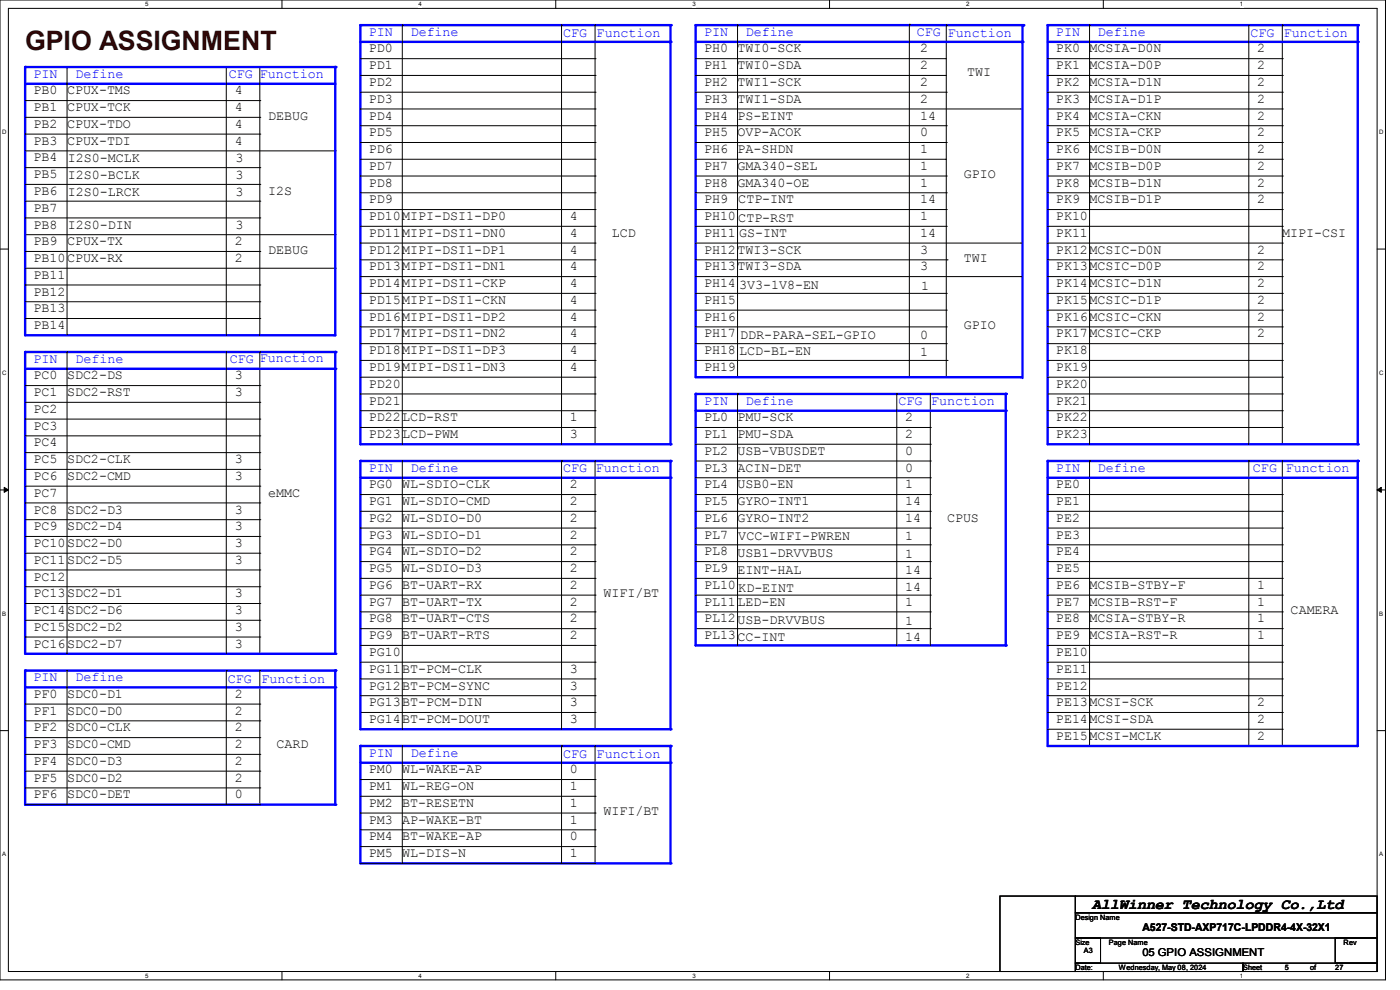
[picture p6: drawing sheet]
<svg xmlns="http://www.w3.org/2000/svg" width="297mm" height="210mm" viewBox="0 0 297 210" stroke-linecap="round" stroke-linejoin="round" font-family="sans-serif">
<path d="M0 0h293.9v207.9h-293.9zM1.8 1.8h290.3v204.3h-290.3z" fill="none" stroke="#000" stroke-width=".21"/>
<g fill="#fff">
<path d="M30.8 .2h.7v1.4h-.7z"/>
<path d="M30.8 206.2h.7v1.4h-.7z"/>
</g>
<path d="M59.8 0v1.8M59.8 206.1v1.8" fill="none" stroke="#000" stroke-width=".21"/>
<g fill="#fff">
<path d="M88.8 .2h.7v1.4h-.7z"/>
<path d="M88.8 206.2h.7v1.4h-.7z"/>
</g>
<path d="M117.9 0v1.8M117.9 206.1v1.8" fill="none" stroke="#000" stroke-width=".21"/>
<g fill="#fff">
<path d="M146.9 .2h.7v1.4h-.7z"/>
<path d="M146.9 206.2h.7v1.4h-.7z"/>
</g>
<path d="M176 0v1.8M176 206.1v1.8" fill="none" stroke="#000" stroke-width=".21"/>
<g fill="#fff">
<path d="M205 .2h.7v1.4h-.7z"/>
<path d="M205 206.2h.7v1.4h-.7z"/>
</g>
<path d="M234.1 0v1.8M234.1 206.1v1.8" fill="none" stroke="#000" stroke-width=".21"/>
<g fill="#fff">
<path d="M263.1 .2h.6v1.4h-.6z"/>
<path d="M263.1 206.2h.6v1.4h-.6z"/>
<path d="M.5 27.3h.9v1.4h-.9z"/>
<path d="M292.6 27.3h.9v1.4h-.9z"/>
<path d="M.5 78.4h.9v1.4h-.9z"/>
<path d="M292.6 78.4h.9v1.4h-.9z"/>
</g>
<path d="M0 52.8h1.8M292.1 52.8h1.8" fill="none" stroke="#000" stroke-width=".21"/>
<g fill="#fff">
<path d="M.5 129.5h.8v1.4h-.8z"/>
<path d="M292.6 129.5h.8v1.4h-.8z"/>
</g>
<path d="M0 103.9h1.8M292.1 103.9h1.8" fill="none" stroke="#000" stroke-width=".21"/>
<path d="M.9 103.4l.9 .5-.9 .5zM292.1 103.9l.9-.5v1z" fill="#000" stroke="#000" stroke-width=".21"/>
<g fill="#fff">
<path d="M.5 180.5h.8v1.4h-.8z"/>
<path d="M292.6 180.5h.8v1.4h-.8z"/>
</g>
<path d="M5.3 49.8h65.8M71.1 49.8h.1M0 155h1.8M292.1 155h1.8" fill="none" stroke="#000" stroke-width=".21"/>
<path d="M5.3 14.2v56.9" fill="none" stroke="#00f" stroke-width=".51"/>
<circle cx="5.3" cy="14.2" r=".25" fill="#00f"/>
<g fill="none" stroke="#000" stroke-width=".21">
<path d="M5.3 21.3h49.8M5.3 24.9h49.8M5.3 28.4h49.8M5.3 35.6h49.8M5.3 39.1h49.8M55.1 21.3h.1M55.1 24.9h.1M55.1 28.4h.1M55.1 35.6h.1M55.1 39.1h.1M5.3 42.7h49.8M5.3 46.2h49.8"/>
<path d="M55.1 42.7h.1M55.1 46.2h.1"/>
</g>
<path d="M5.3 17.8h65.7" fill="none" stroke="#00f" stroke-width=".51"/>
<circle cx="71" cy="17.8" r=".25" fill="#00f"/>
<path d="M5.3 32h65.8M71.1 32h.1M5.3 53.3h49.8M55.1 53.3h.1" fill="none" stroke="#000" stroke-width=".21"/>
<path d="M5.3 71.1h65.7" fill="none" stroke="#00f" stroke-width=".51"/>
<circle cx="71" cy="71.1" r=".25" fill="#00f"/>
<g fill="none" stroke="#000" stroke-width=".21">
<path d="M14.2 14.2h.1M14.2 14.2v56.9M48 14.2h.1M48 14.2v56.9M55.1 14.2h.1M55.1 14.2v56.9M5.3 56.9h65.8M71.1 56.9h.1M5.3 60.5h49.8M5.3 64h49.8M5.3 67.6h49.8M55.1 60.5h.1"/>
<path d="M55.1 64h.1M55.1 67.6h.1"/>
</g>
<path d="M71.1 14.2v56.9" fill="none" stroke="#00f" stroke-width=".51"/>
<circle cx="71.1" cy="14.2" r=".25" fill="#00f"/>
<path d="M5.3 14.2h65.8" fill="none" stroke="#00f" stroke-width=".51"/>
<circle cx="71.1" cy="14.2" r=".25" fill="#00f"/>
<path d="M222.2 5.3v88.9" fill="none" stroke="#00f" stroke-width=".51"/>
<circle cx="222.2" cy="5.3" r=".25" fill="#00f"/>
<path d="M222.2 5.3h65.8" fill="none" stroke="#00f" stroke-width=".51"/>
<circle cx="288" cy="5.3" r=".25" fill="#00f"/>
<path d="M288 5.3v88.9" fill="none" stroke="#00f" stroke-width=".51"/>
<circle cx="288" cy="5.3" r=".25" fill="#00f"/>
<g fill="none" stroke="#000" stroke-width=".21">
<path d="M222.2 19.6h49.8M222.2 16h49.8M222.2 12.4h49.8M272 19.6h.1M272 16h.1M272 12.4h.1M272 5.3h.1M272 5.3v88.9M222.2 37.3h49.8M222.2 33.8h49.8M222.2 30.2h49.8M222.2 26.7h49.8"/>
<path d="M272 37.3h.1M272 33.8h.1M272 30.2h.1M272 26.7h.1M222.2 40.9h49.8M272 40.9h.1"/>
</g>
<path d="M222.2 94.2h65.8" fill="none" stroke="#00f" stroke-width=".51"/>
<circle cx="288" cy="94.2" r=".25" fill="#00f"/>
<path d="M222.2 8.9h65.8" fill="none" stroke="#00f" stroke-width=".51"/>
<circle cx="288" cy="8.9" r=".25" fill="#00f"/>
<g fill="none" stroke="#000" stroke-width=".21">
<path d="M231.1 5.3h.1M231.1 5.3v88.9M264.9 5.3h.1M264.9 5.3v88.9M222.2 23.1h49.8M272 23.1h.1M222.2 44.4h49.8M222.2 58.7h49.8M222.2 55.1h49.8M222.2 51.6h49.8M222.2 48h49.8M272 44.4h.1"/>
<path d="M272 58.7h.1M272 55.1h.1M272 51.6h.1M272 48h.1M222.2 65.8h49.8M222.2 62.2h49.8M222.2 69.3h49.8M222.2 72.9h49.8M222.2 76.5h49.8M272 65.8h.1M272 62.2h.1M272 69.3h.1"/>
<path d="M272 72.9h.1M272 76.5h.1M222.2 80h49.8M222.2 83.6h49.8M222.2 87.1h49.8M222.2 90.7h49.8M272 80h.1M272 83.6h.1M272 87.1h.1M272 90.7h.1"/>
</g>
<path d="M5.3 74.7v64" fill="none" stroke="#00f" stroke-width=".51"/>
<circle cx="5.3" cy="74.7" r=".25" fill="#00f"/>
<path d="M5.3 74.7h65.8" fill="none" stroke="#00f" stroke-width=".51"/>
<circle cx="71.1" cy="74.7" r=".25" fill="#00f"/>
<path d="M71.1 74.7v64" fill="none" stroke="#00f" stroke-width=".51"/>
<circle cx="71.1" cy="74.7" r=".25" fill="#00f"/>
<g fill="none" stroke="#000" stroke-width=".21">
<path d="M55.1 74.7h.1M55.1 74.7v64M5.3 88.9h49.8M5.3 85.3h49.8M5.3 81.8h49.8M5.3 99.6h49.8M5.3 96h49.8M55.1 88.9h.1M55.1 85.3h.1M55.1 81.8h.1M55.1 99.6h.1M55.1 96h.1"/>
<path d="M5.3 110.2h49.8M5.3 106.7h49.8M5.3 103.1h49.8M55.1 110.2h.1M55.1 106.7h.1M55.1 103.1h.1"/>
</g>
<path d="M5.3 138.7h65.8" fill="none" stroke="#00f" stroke-width=".51"/>
<circle cx="71.1" cy="138.7" r=".25" fill="#00f"/>
<path d="M5.3 78.2h65.8" fill="none" stroke="#00f" stroke-width=".51"/>
<circle cx="71.1" cy="78.2" r=".25" fill="#00f"/>
<g fill="none" stroke="#000" stroke-width=".21">
<path d="M14.2 74.7h.1M14.2 74.7v64M48 74.7h.1M48 74.7v64M5.3 92.5h49.8M55.1 92.5h.1M5.3 113.8h49.8M5.3 117.3h49.8M55.1 113.8h.1M55.1 117.3h.1M5.3 128h49.8M5.3 124.5h49.8"/>
<path d="M5.3 120.9h49.8M5.3 135.1h49.8M5.3 131.6h49.8M55.1 128h.1M55.1 124.5h.1M55.1 120.9h.1M55.1 135.1h.1M55.1 131.6h.1"/>
</g>
<path d="M76.5 5.3v88.9" fill="none" stroke="#00f" stroke-width=".51"/>
<circle cx="76.5" cy="5.3" r=".25" fill="#00f"/>
<path d="M76.5 5.3h65.7" fill="none" stroke="#00f" stroke-width=".51"/>
<circle cx="142.2" cy="5.3" r=".25" fill="#00f"/>
<path d="M142.2 5.3v88.9" fill="none" stroke="#00f" stroke-width=".51"/>
<circle cx="142.2" cy="5.3" r=".25" fill="#00f"/>
<g fill="none" stroke="#000" stroke-width=".21">
<path d="M76.5 19.6h49.7M76.5 16h49.7M76.5 12.4h49.7M126.2 19.6h.1M126.2 16h.1M126.2 12.4h.1M126.2 5.3h.1M126.2 5.3v88.9M76.5 37.3h49.7M76.5 33.8h49.7M76.5 30.2h49.7M76.5 26.7h49.7"/>
<path d="M126.2 37.3h.1M126.2 33.8h.1M126.2 30.2h.1M126.2 26.7h.1M76.5 40.9h49.7M126.2 40.9h.1"/>
</g>
<path d="M76.5 94.2h65.7" fill="none" stroke="#00f" stroke-width=".51"/>
<circle cx="142.2" cy="94.2" r=".25" fill="#00f"/>
<path d="M76.5 8.9h65.7" fill="none" stroke="#00f" stroke-width=".51"/>
<circle cx="142.2" cy="8.9" r=".25" fill="#00f"/>
<g fill="none" stroke="#000" stroke-width=".21">
<path d="M85.3 5.3h.1M85.3 5.3v88.9M119.1 5.3h.1M119.1 5.3v88.9M76.5 23.1h49.7M126.2 23.1h.1M147.6 23.1h69M216.6 23.1h.1M76.5 44.4h49.7M76.5 58.7h49.7M76.5 55.1h49.7M76.5 51.6h49.7"/>
<path d="M76.5 48h49.7M126.2 44.4h.1M126.2 58.7h.1M126.2 55.1h.1M126.2 51.6h.1M126.2 48h.1M76.5 65.8h49.7M76.5 62.2h49.7M76.5 69.3h49.7M76.5 72.9h49.7M76.5 76.5h49.7M126.2 65.8h.1"/>
<path d="M126.2 62.2h.1M126.2 69.3h.1M126.2 72.9h.1M126.2 76.5h.1M76.5 80h49.7M76.5 83.6h49.7M76.5 87.1h49.7M76.5 90.7h49.7M126.2 80h.1M126.2 83.6h.1M126.2 87.1h.1M126.2 90.7h.1"/>
</g>
<path d="M147.6 5.3v74.7" fill="none" stroke="#00f" stroke-width=".51"/>
<circle cx="147.6" cy="5.3" r=".25" fill="#00f"/>
<path d="M147.6 5.3h69.5" fill="none" stroke="#00f" stroke-width=".51"/>
<circle cx="217.1" cy="5.3" r=".25" fill="#00f"/>
<path d="M216.9 5.5v74.7" fill="none" stroke="#00f" stroke-width=".51"/>
<circle cx="216.9" cy="5.5" r=".25" fill="#00f"/>
<g fill="none" stroke="#000" stroke-width=".21">
<path d="M147.6 19.6h53.1M147.6 16h53M147.6 12.4h53M200.6 16h.1M200.6 12.4h.1M200.7 19.6h.1M200.7 5.3h.1M200.7 5.3v74.7M147.6 37.3h53.1M147.6 33.8h53M147.6 30.2h53.1M147.6 26.7h53.1"/>
<path d="M200.6 33.8h.1M200.7 37.3h.1M200.7 30.2h.1M200.7 26.7h.1M147.6 40.9h53.1M200.7 40.9h.1"/>
</g>
<path d="M147.6 8.9h69.3" fill="none" stroke="#00f" stroke-width=".51"/>
<circle cx="216.9" cy="8.9" r=".25" fill="#00f"/>
<g fill="none" stroke="#000" stroke-width=".21">
<path d="M156.5 5.3h.1M156.5 5.3v74.7M192.9 5.2h.1M192.9 5.2v74.6M147.6 44.4h53.1M147.6 55.1h53.3M147.6 48h53.1M200.7 44.4h.1M200.7 48h.1M200.9 55.1h.1M147.6 65.8h53.1M147.6 62.2h53.1"/>
<path d="M147.6 69.3h53.1M147.6 72.9h53.1M147.6 76.5h53.3M200.7 65.8h.1M200.7 62.2h.1M200.7 69.3h.1M200.7 72.9h.1M200.9 76.5h.1"/>
</g>
<path d="M147.6 80h69" fill="none" stroke="#00f" stroke-width=".51"/>
<circle cx="216.6" cy="80" r=".25" fill="#00f"/>
<path d="M222.2 97.8h65.8" fill="none" stroke="#00f" stroke-width=".51"/>
<circle cx="288" cy="97.8" r=".25" fill="#00f"/>
<path d="M231.1 97.8h.1M231.1 97.8v60.4M264.9 97.8h.1M264.9 97.8v60.4M272 97.8h.1M272 97.8v60.4" fill="none" stroke="#000" stroke-width=".21"/>
<path d="M288 97.8v60.4" fill="none" stroke="#00f" stroke-width=".51"/>
<circle cx="288" cy="97.8" r=".25" fill="#00f"/>
<path d="M222.2 97.8v60.4" fill="none" stroke="#00f" stroke-width=".51"/>
<circle cx="222.2" cy="97.8" r=".25" fill="#00f"/>
<g fill="none" stroke="#000" stroke-width=".21">
<path d="M222.2 112h49.8M222.2 108.5h49.8M222.2 104.9h49.8M222.2 119.1h49.8M272 112h.1M272 108.5h.1M272 104.9h.1M272 119.1h.1M222.2 133.3h49.8M222.2 129.8h49.8M222.2 126.2h49.8M222.2 122.7h49.8"/>
<path d="M272 133.3h.1M272 129.8h.1M272 126.2h.1M272 122.7h.1"/>
</g>
<path d="M222.2 158.2h65.7" fill="none" stroke="#00f" stroke-width=".51"/>
<circle cx="287.9" cy="158.2" r=".25" fill="#00f"/>
<path d="M222.2 101.3h65.7" fill="none" stroke="#00f" stroke-width=".51"/>
<circle cx="287.9" cy="101.3" r=".25" fill="#00f"/>
<path d="M222.2 115.6h49.8M272 115.6h.1" fill="none" stroke="#000" stroke-width=".21"/>
<path d="M5.3 142.2v28.5" fill="none" stroke="#00f" stroke-width=".51"/>
<circle cx="5.3" cy="142.2" r=".25" fill="#00f"/>
<path d="M5.3 142.2h65.8" fill="none" stroke="#00f" stroke-width=".51"/>
<circle cx="71.1" cy="142.2" r=".25" fill="#00f"/>
<path d="M71.1 142.2v28.5" fill="none" stroke="#00f" stroke-width=".51"/>
<circle cx="71.1" cy="142.2" r=".25" fill="#00f"/>
<path d="M5.3 156.5h49.8M5.3 152.9h49.8M5.3 149.4h49.8M55.1 156.5h.1M55.1 152.9h.1M55.1 149.4h.1M55.1 142.2h.1M55.1 142.2v28.5M5.3 167.1h49.8M5.3 163.6h49.8M55.1 167.1h.1M55.1 163.6h.1" fill="none" stroke="#000" stroke-width=".21"/>
<path d="M5.3 170.7h65.8" fill="none" stroke="#00f" stroke-width=".51"/>
<circle cx="71.1" cy="170.7" r=".25" fill="#00f"/>
<path d="M5.3 145.8h65.8" fill="none" stroke="#00f" stroke-width=".51"/>
<circle cx="71.1" cy="145.8" r=".25" fill="#00f"/>
<path d="M14.2 142.2h.1M14.2 142.2v28.5M48 142.2h.1M48 142.2v28.5M76.5 151.1h49.7M126.2 151.1h.1M5.3 170.7h49.8M5.3 160h49.8M55.1 170.7h.1M55.1 160h.1" fill="none" stroke="#000" stroke-width=".21"/>
<path d="M76.5 97.8v56.9" fill="none" stroke="#00f" stroke-width=".51"/>
<circle cx="76.5" cy="97.8" r=".25" fill="#00f"/>
<path d="M76.5 97.8h65.7" fill="none" stroke="#00f" stroke-width=".51"/>
<circle cx="142.2" cy="97.8" r=".25" fill="#00f"/>
<g fill="none" stroke="#000" stroke-width=".21">
<path d="M126.2 97.8h.1M126.2 97.8v56.9M76.5 112h49.7M76.5 108.5h49.7M76.5 104.9h49.7M76.5 119.1h49.7M126.2 112h.1M126.2 108.5h.1M126.2 104.9h.1M126.2 119.1h.1M76.5 133.3h49.7M76.5 129.8h49.7"/>
<path d="M76.5 126.2h49.7M76.5 122.7h49.7M126.2 133.3h.1M126.2 129.8h.1M126.2 126.2h.1M126.2 122.7h.1"/>
</g>
<path d="M76.5 154.7h65.7" fill="none" stroke="#00f" stroke-width=".51"/>
<circle cx="142.2" cy="154.7" r=".25" fill="#00f"/>
<path d="M76.5 101.3h65.7" fill="none" stroke="#00f" stroke-width=".51"/>
<circle cx="142.2" cy="101.3" r=".25" fill="#00f"/>
<g fill="none" stroke="#000" stroke-width=".21">
<path d="M85.3 97.8h.1M85.3 97.8v56.9M119.1 97.8h.1M119.1 97.8v56.9M76.5 115.6h49.7M126.2 115.6h.1M76.5 136.9h49.7M126.2 136.9h.1M76.5 147.6h49.7M76.5 144h49.7M76.5 140.5h49.7M126.2 147.6h.1"/>
<path d="M126.2 144h.1M126.2 140.5h.1"/>
</g>
<path d="M142.2 97.8v56.9" fill="none" stroke="#00f" stroke-width=".51"/>
<circle cx="142.2" cy="97.8" r=".25" fill="#00f"/>
<path d="M76.5 158.2v24.9" fill="none" stroke="#00f" stroke-width=".51"/>
<circle cx="76.5" cy="158.2" r=".25" fill="#00f"/>
<path d="M76.5 158.2h65.7" fill="none" stroke="#00f" stroke-width=".51"/>
<circle cx="142.2" cy="158.2" r=".25" fill="#00f"/>
<path d="M142.2 158.2v24.9" fill="none" stroke="#00f" stroke-width=".51"/>
<circle cx="142.2" cy="158.2" r=".25" fill="#00f"/>
<path d="M126.2 158.2h.1M126.2 158.2v24.9M76.5 172.5h49.7M76.5 168.9h49.7M76.5 165.4h49.7M76.5 179.6h49.7M126.2 172.5h.1M126.2 168.9h.1M126.2 165.4h.1M126.2 179.6h.1" fill="none" stroke="#000" stroke-width=".21"/>
<path d="M76.5 183.1h65.7" fill="none" stroke="#00f" stroke-width=".51"/>
<circle cx="142.2" cy="183.1" r=".25" fill="#00f"/>
<path d="M76.5 161.8h65.7" fill="none" stroke="#00f" stroke-width=".51"/>
<circle cx="142.2" cy="161.8" r=".25" fill="#00f"/>
<path d="M147.6 129.8h49.8M197.4 129.8h.1M85.3 158.2h.1M85.3 158.2v24.9M119.1 158.2h.1M119.1 158.2v24.9M76.5 176h49.7M126.2 176h.1M76.5 183.1h49.7M126.2 183.1h.1" fill="none" stroke="#000" stroke-width=".21"/>
<path d="M147.6 136.9h65.8" fill="none" stroke="#00f" stroke-width=".51"/>
<circle cx="213.4" cy="136.9" r=".25" fill="#00f"/>
<path d="M147.6 133.3h49.8M197.4 133.3h.1" fill="none" stroke="#000" stroke-width=".21"/>
<path d="M147.6 83.6v53.3" fill="none" stroke="#00f" stroke-width=".51"/>
<circle cx="147.6" cy="83.6" r=".25" fill="#00f"/>
<path d="M147.6 97.8h49.8M197.4 97.8h.1" fill="none" stroke="#000" stroke-width=".21"/>
<path d="M147.6 83.6h65.8" fill="none" stroke="#00f" stroke-width=".51"/>
<circle cx="213.4" cy="83.6" r=".25" fill="#00f"/>
<g fill="none" stroke="#000" stroke-width=".21">
<path d="M147.6 94.2h49.8M147.6 90.7h49.8M197.4 94.2h.1M197.4 90.7h.1M197.4 83.6h.1M197.4 83.6v53.3M147.6 119.1h49.8M147.6 115.6h49.8M147.6 112h49.8M147.6 108.5h49.8M147.6 104.9h49.8M197.4 119.1h.1"/>
<path d="M197.4 115.6h.1M197.4 112h.1M197.4 108.5h.1M197.4 104.9h.1"/>
</g>
<path d="M147.6 87.1h65.8" fill="none" stroke="#00f" stroke-width=".51"/>
<circle cx="213.4" cy="87.1" r=".25" fill="#00f"/>
<path d="M156.5 83.6h.1M156.5 83.6v53.3M190.2 83.6h.1M190.2 83.6v53.3M147.6 101.3h49.8M197.4 101.3h.1M147.6 122.7h49.8M147.6 126.2h49.8M197.4 122.7h.1M197.4 126.2h.1" fill="none" stroke="#000" stroke-width=".21"/>
<path d="M213.4 83.6v53.3" fill="none" stroke="#00f" stroke-width=".51"/>
<circle cx="213.4" cy="83.6" r=".25" fill="#00f"/>
<g fill="none" stroke="#000" stroke-width=".21">
<path d="M147.6 51.6h69M147.6 58.7h69M216.6 51.6h.1M216.6 58.7h.1M222.2 136.9h49.8M272 136.9h.1M222.2 140.5h49.8M222.2 144h49.8M222.2 147.6h49.8M222.2 151.1h49.8M222.2 154.7h49.8M272 140.5h.1"/>
<path d="M272 144h.1M272 147.6h.1M272 151.1h.1M272 154.7h.1M212.1 190.1h16v16h-16zM228.1 190.1h64v3.5h-64zM228.1 193.6h64v5.4h-64zM228.1 199h5.4v5.3h-5.4zM283.3 199h8.8v5.3h-8.8zM228.1 204.3h35.6v1.8h-35.6zM263.7 204.3h28.4v1.8h-28.4z"/>
</g>
<text font-size="5.7" fill="#400000" x="5.3" y="10.6">GPIO ASSIGNMENT</text>
<text font-size="3.2" x="231.7" y="192.7">AllWinner Technology Co.,Ltd</text>
<g font-size="2.8" fill="#00f">
<text x="78.2" y="7.6">PIN</text>
<text x="87.1" y="7.6">Define</text>
<text x="119.5" y="7.7">CFG</text>
<text x="126.6" y="7.7">Function</text>
<text x="149.3" y="7.6">PIN</text>
<text x="158.2" y="7.6">Define</text>
<text x="194.5" y="7.6">CFG</text>
<text x="201.1" y="7.7">Function</text>
<text x="224" y="7.6">PIN</text>
<text x="232.9" y="7.6">Define</text>
<text x="265.3" y="7.7">CFG</text>
<text x="272.4" y="7.7">Function</text>
<text x="7.1" y="16.5">PIN</text>
<text x="16" y="16.5">Define</text>
<text x="48.6" y="16.5">CFG Function</text>
<text x="7.1" y="76.9">PIN</text>
<text x="16" y="76.9">Define</text>
<text x="48.7" y="76.9">CFG Function</text>
<text x="149.3" y="85.8">PIN</text>
<text x="158.2" y="85.8">Define</text>
<text x="190.6" y="85.8">CFG</text>
<text x="197.5" y="85.8">Function</text>
<text x="78.2" y="100">PIN</text>
<text x="87.1" y="100">Define</text>
<text x="119.5" y="100.2">CFG</text>
<text x="126.4" y="100.2">Function</text>
<text x="224" y="100">PIN</text>
<text x="232.9" y="100">Define</text>
<text x="265.8" y="100">CFG</text>
<text x="272.7" y="100">Function</text>
<text x="7.1" y="144.5">PIN</text>
<text x="16" y="144.5">Define</text>
<text x="48.3" y="144.8">CFG</text>
<text x="55.5" y="144.8">Function</text>
<text x="78.2" y="160.5">PIN</text>
<text x="87.1" y="160.5">Define</text>
<text x="119.5" y="160.8">CFG</text>
<text x="126.6" y="160.8">Function</text>
</g>
<g font-size="2.8">
<text x="78.2" y="11.1">PD0</text>
<text x="149.3" y="11.1">PH0</text>
<text x="156.5" y="11.1">TWI0-SCK</text>
<text x="195.2" y="11.1">2</text>
<text x="224" y="11.1">PK0</text>
<text x="231.1" y="11.1">MCSIA-D0N</text>
<text x="266.7" y="11.1">2</text>
<text x="78.2" y="14.7">PD1</text>
<text x="149.3" y="14.7">PH1</text>
<text x="156.5" y="14.7">TWI0-SDA</text>
<text x="195.2" y="14.7">2</text>
<text x="205.2" y="16.1">TWI</text>
<text x="224" y="14.7">PK1</text>
<text x="231.1" y="14.7">MCSIA-D0P</text>
<text x="266.7" y="14.7">2</text>
<text x="7.1" y="23.6">PB1</text>
<text x="7.1" y="20">PB0</text>
<text x="14.2" y="20">CPUX-TMS</text>
<text x="14.2" y="23.6">CPUX-TCK</text>
<text x="49.8" y="23.6">4</text>
<text x="49.8" y="20">4</text>
<text x="78.2" y="21.8">PD3</text>
<text x="78.2" y="18.2">PD2</text>
<text x="149.3" y="21.8">PH3</text>
<text x="149.3" y="18.2">PH2</text>
<text x="156.5" y="18.2">TWI1-SCK</text>
<text x="156.5" y="21.8">TWI1-SDA</text>
<text x="195.2" y="21.8">2</text>
<text x="195.2" y="18.2">2</text>
<text x="224" y="18.2">PK2</text>
<text x="224" y="21.8">PK3</text>
<text x="231.1" y="21.8">MCSIA-D1P</text>
<text x="231.1" y="18.2">MCSIA-D1N</text>
<text x="266.7" y="18.2">2</text>
<text x="266.7" y="21.8">2</text>
<text x="7.1" y="27.1">PB2</text>
<text x="14.2" y="27.1">CPUX-TDO</text>
<text x="49.8" y="27.1">4</text>
<text x="56.9" y="25.4">DEBUG</text>
<text x="78.2" y="28.9">PD5</text>
<text x="78.2" y="25.4">PD4</text>
<text x="149.3" y="28.9">PH5</text>
<text x="149.3" y="25.4">PH4</text>
<text x="156.5" y="25.4">PS-EINT</text>
<text x="156.5" y="28.9">OVP-ACOK</text>
<text x="195.2" y="25.4">14</text>
<text x="195.2" y="28.9">0</text>
<text x="224" y="28.9">PK5</text>
<text x="224" y="25.4">PK4</text>
<text x="231.1" y="28.9">MCSIA-CKP</text>
<text x="231.1" y="25.4">MCSIA-CKN</text>
<text x="266.7" y="25.4">2</text>
<text x="266.7" y="28.9">2</text>
<text x="7.1" y="30.7">PB3</text>
<text x="7.1" y="34.2">PB4</text>
<text x="14.2" y="30.7">CPUX-TDI</text>
<text x="14.4" y="34.4">I2S0-MCLK</text>
<text x="49.8" y="30.7">4</text>
<text x="50" y="34.4">3</text>
<text x="78.2" y="32.5">PD6</text>
<text x="149.3" y="32.5">PH6</text>
<text x="156.5" y="32.5">PA-SHDN</text>
<text x="195.2" y="32.5">1</text>
<text x="224" y="32.5">PK6</text>
<text x="231.1" y="32.5">MCSIB-D0N</text>
<text x="266.7" y="32.5">2</text>
<text x="7.1" y="37.8">PB5</text>
<text x="7.1" y="41.4">PB6</text>
<text x="14.4" y="41.5">I2S0-LRCK</text>
<text x="14.4" y="38">I2S0-BCLK</text>
<text x="50" y="41.5">3</text>
<text x="50" y="38">3</text>
<text x="56.9" y="41.4">I2S</text>
<text x="78.2" y="39.6">PD8</text>
<text x="78.2" y="36">PD7</text>
<text x="149.3" y="39.6">PH8</text>
<text x="149.3" y="36">PH7</text>
<text x="156.5" y="36">GMA340-SEL</text>
<text x="156.5" y="39.6">GMA340-OE</text>
<text x="195.2" y="36">1</text>
<text x="195.2" y="39.6">1</text>
<text x="204.5" y="37.8">GPIO</text>
<text x="224" y="36">PK7</text>
<text x="224" y="39.6">PK8</text>
<text x="231.1" y="36">MCSIB-D0P</text>
<text x="231.1" y="39.6">MCSIB-D1N</text>
<text x="266.7" y="36">2</text>
<text x="266.7" y="39.6">2</text>
<text x="7.1" y="44.9">PB7</text>
<text x="78.2" y="46.7">PD10MIPI-DSI1-DP0</text>
<text x="78.2" y="43.1">PD9</text>
<text x="120.9" y="46.7">4</text>
<text x="149.3" y="46.7">PH10</text>
<text x="149.3" y="43.1">PH9</text>
<text x="156.6" y="47">CTP-RST</text>
<text x="156.6" y="43">CTP-INT</text>
<text x="195.2" y="46.7">1</text>
<text x="195.2" y="43.1">14</text>
<text x="224" y="43.1">PK9</text>
<text x="224" y="46.7">PK10</text>
<text x="231.1" y="43.1">MCSIB-D1P</text>
<text x="266.7" y="43.1">2</text>
<text x="7.1" y="48.5">PB8</text>
<text x="7.1" y="52">PB9</text>
<text x="14.2" y="52">CPUX-TX</text>
<text x="14.4" y="48.6">I2S0-DIN</text>
<text x="49.8" y="52">2</text>
<text x="50" y="48.6">3</text>
<text x="56.9" y="53.8">DEBUG</text>
<text x="78.2" y="53.8">PD12MIPI-DSI1-DP1</text>
<text x="78.2" y="50.2">PD11MIPI-DSI1-DN0</text>
<text x="120.9" y="50.2">4</text>
<text x="120.9" y="53.8">4</text>
<text x="129.8" y="50.2">LCD</text>
<text x="149.3" y="53.8">PH12TWI3-SCK</text>
<text x="149.3" y="50.2">PH11</text>
<text x="156.8" y="50.2">GS-INT</text>
<text x="195.2" y="50.2">14</text>
<text x="195.2" y="53.8">3</text>
<text x="224" y="50.2">PK11</text>
<text x="224" y="53.8">PK12MCSIC-D0N</text>
<text x="266.7" y="53.8">2</text>
<text x="272" y="50.2">MIPI-CSI</text>
<text x="7.1" y="55.6">PB10</text>
<text x="7.1" y="59.1">PB11</text>
<text x="14.2" y="55.6">CPUX-RX</text>
<text x="49.8" y="55.6">2</text>
<text x="78.2" y="57.4">PD13MIPI-DSI1-DN1</text>
<text x="120.9" y="57.4">4</text>
<text x="149.3" y="57.4">PH13TWI3-SDA</text>
<text x="195.2" y="57.4">3</text>
<text x="204.5" y="55.6">TWI</text>
<text x="224" y="57.4">PK13MCSIC-D0P</text>
<text x="266.7" y="57.4">2</text>
<text x="7.1" y="62.7">PB12</text>
<text x="78.2" y="64.5">PD15MIPI-DSI1-CKN</text>
<text x="78.2" y="60.9">PD14MIPI-DSI1-CKP</text>
<text x="120.9" y="60.9">4</text>
<text x="120.9" y="64.5">4</text>
<text x="149.3" y="64.5">PH15</text>
<text x="149.3" y="60.9">PH14</text>
<text x="156.8" y="61.3">3V3-1V8-EN</text>
<text x="195.4" y="61.5">1</text>
<text x="224" y="60.9">PK14MCSIC-D1N</text>
<text x="224" y="64.5">PK15MCSIC-D1P</text>
<text x="266.7" y="64.5">2</text>
<text x="266.7" y="60.9">2</text>
<text x="7.1" y="66.3">PB13</text>
<text x="7.1" y="69.8">PB14</text>
<text x="78.2" y="68">PD16MIPI-DSI1-DP2</text>
<text x="78.2" y="71.6">PD17MIPI-DSI1-DN2</text>
<text x="120.9" y="68">4</text>
<text x="120.9" y="71.6">4</text>
<text x="149.3" y="68">PH16</text>
<text x="149.3" y="71.6">PH17</text>
<text x="157" y="71.9">DDR-PARA-SEL-GPIO</text>
<text x="195.2" y="71.9">0</text>
<text x="204.5" y="69.8">GPIO</text>
<text x="224" y="68">PK16MCSIC-CKN</text>
<text x="224" y="71.6">PK17MCSIC-CKP</text>
<text x="266.7" y="71.6">2</text>
<text x="266.7" y="68">2</text>
<text x="78.2" y="75.1">PD18MIPI-DSI1-DP3</text>
<text x="120.9" y="75.1">4</text>
<text x="149.3" y="75.1">PH18</text>
<text x="156.8" y="75.3">LCD-BL-EN</text>
<text x="195.2" y="75.5">1</text>
<text x="224" y="75.1">PK18</text>
<text x="7.1" y="80.5">PC0</text>
<text x="14.2" y="80.5">SDC2-DS</text>
<text x="49.8" y="80.5">3</text>
<text x="78.2" y="78.7">PD19MIPI-DSI1-DN3</text>
<text x="78.2" y="82.3">PD20</text>
<text x="120.9" y="78.7">4</text>
<text x="149.3" y="78.7">PH19</text>
<text x="224" y="78.7">PK19</text>
<text x="224" y="82.3">PK20</text>
<text x="7.1" y="87.6">PC2</text>
<text x="7.1" y="84">PC1</text>
<text x="14.2" y="84">SDC2-RST</text>
<text x="49.8" y="84">3</text>
<text x="78.2" y="85.8">PD21</text>
<text x="78.2" y="89.4">PD22LCD-RST</text>
<text x="120.9" y="89.4">1</text>
<text x="149.3" y="89.4">PL0</text>
<text x="156.5" y="89.4">PMU-SCK</text>
<text x="192" y="89.4">2</text>
<text x="224" y="85.8">PK21</text>
<text x="224" y="89.4">PK22</text>
<text x="7.1" y="91.1">PC3</text>
<text x="7.1" y="94.7">PC4</text>
<text x="78.2" y="92.9">PD23LCD-PWM</text>
<text x="120.9" y="92.9">3</text>
<text x="149.3" y="92.9">PL1</text>
<text x="156.5" y="92.9">PMU-SDA</text>
<text x="192" y="92.9">2</text>
<text x="224" y="92.9">PK23</text>
<text x="7.1" y="101.8">PC6</text>
<text x="7.1" y="98.3">PC5</text>
<text x="14.2" y="101.8">SDC2-CMD</text>
<text x="14.2" y="98.3">SDC2-CLK</text>
<text x="49.8" y="98.3">3</text>
<text x="49.8" y="101.8">3</text>
<text x="149.3" y="100">PL3</text>
<text x="149.3" y="96.5">PL2</text>
<text x="156.5" y="96.5">USB-VBUSDET</text>
<text x="156.5" y="100">ACIN-DET</text>
<text x="192" y="96.5">0</text>
<text x="192" y="100">0</text>
<text x="7.1" y="105.4">PC7</text>
<text x="56.9" y="105.4">eMMC</text>
<text x="78.2" y="107.1">PG1</text>
<text x="78.2" y="103.6">PG0</text>
<text x="85.3" y="107.1">WL-SDIO-CMD</text>
<text x="85.3" y="103.6">WL-SDIO-CLK</text>
<text x="120.9" y="107.1">2</text>
<text x="120.9" y="103.6">2</text>
<text x="149.3" y="107.1">PL5</text>
<text x="149.3" y="103.6">PL4</text>
<text x="156.5" y="107.1">GYRO-INT1</text>
<text x="156.5" y="103.6">USB0-EN</text>
<text x="192" y="107.1">14</text>
<text x="192" y="103.6">1</text>
<text x="224" y="107.1">PE1</text>
<text x="224" y="103.6">PE0</text>
<text x="7.1" y="108.9">PC8</text>
<text x="7.1" y="112.5">PC9</text>
<text x="14.2" y="112.5">SDC2-D4</text>
<text x="14.2" y="108.9">SDC2-D3</text>
<text x="49.8" y="108.9">3</text>
<text x="49.8" y="112.5">3</text>
<text x="78.2" y="110.7">PG2</text>
<text x="85.3" y="110.7">WL-SDIO-D0</text>
<text x="120.9" y="110.7">2</text>
<text x="149.3" y="110.7">PL6</text>
<text x="156.5" y="110.7">GYRO-INT2</text>
<text x="192" y="110.7">14</text>
<text x="200.9" y="110.7">CPUS</text>
<text x="224" y="110.7">PE2</text>
<text x="7.1" y="119.6">PC11</text>
<text x="7.1" y="116">PC10</text>
<text x="14.2" y="116">SDC2-D0</text>
<text x="14.2" y="119.6">SDC2-D5</text>
<text x="49.8" y="116">3</text>
<text x="49.8" y="119.6">3</text>
<text x="78.2" y="114.3">PG3</text>
<text x="78.2" y="117.8">PG4</text>
<text x="85.3" y="114.3">WL-SDIO-D1</text>
<text x="85.3" y="117.8">WL-SDIO-D2</text>
<text x="120.9" y="114.3">2</text>
<text x="120.9" y="117.8">2</text>
<text x="149.3" y="117.8">PL8</text>
<text x="149.3" y="114.3">PL7</text>
<text x="156.5" y="118.2">USB1-DRVVBUS</text>
<text x="156.6" y="114.6">VCC-WIFI-PWREN</text>
<text x="192" y="118.4">1</text>
<text x="192" y="114.6">1</text>
<text x="224" y="114.3">PE3</text>
<text x="224" y="117.8">PE4</text>
<text x="7.1" y="123.1">PC12</text>
<text x="78.2" y="124.9">PG6</text>
<text x="78.2" y="121.4">PG5</text>
<text x="85.3" y="124.9">BT-UART-RX</text>
<text x="85.3" y="121.4">WL-SDIO-D3</text>
<text x="120.9" y="121.4">2</text>
<text x="120.9" y="124.9">2</text>
<text x="149.3" y="124.9">PL10</text>
<text x="149.3" y="121.4">PL9</text>
<text x="156.5" y="121.7">EINT-HAL</text>
<text x="156.6" y="125.5">KD-EINT</text>
<text x="192" y="121.7">14</text>
<text x="192" y="125.3">14</text>
<text x="224" y="124.9">PE6</text>
<text x="224" y="121.4">PE5</text>
<text x="231.1" y="124.9">MCSIB-STBY-F</text>
<text x="266.7" y="124.9">1</text>
<text x="7.1" y="126.7">PC13</text>
<text x="7.1" y="130.3">PC14</text>
<text x="14.2" y="130.3">SDC2-D6</text>
<text x="14.2" y="126.7">SDC2-D1</text>
<text x="49.8" y="130.3">3</text>
<text x="49.8" y="126.7">3</text>
<text x="78.2" y="128.5">PG7</text>
<text x="85.3" y="128.5">BT-UART-TX</text>
<text x="120.9" y="128.5">2</text>
<text x="128" y="126.7">WIFI/BT</text>
<text x="149.3" y="128.5">PL11LED-EN</text>
<text x="192" y="128.5">1</text>
<text x="224" y="128.5">PE7</text>
<text x="231.1" y="128.5">MCSIB-RST-F</text>
<text x="266.7" y="128.5">1</text>
<text x="273.8" y="130.3">CAMERA</text>
<text x="7.1" y="137.4">PC16</text>
<text x="7.1" y="133.8">PC15</text>
<text x="14.2" y="137.4">SDC2-D7</text>
<text x="14.2" y="133.8">SDC2-D2</text>
<text x="49.8" y="133.8">3</text>
<text x="49.8" y="137.4">3</text>
<text x="78.2" y="132">PG8</text>
<text x="78.2" y="135.6">PG9</text>
<text x="85.3" y="135.6">BT-UART-RTS</text>
<text x="85.3" y="132">BT-UART-CTS</text>
<text x="120.9" y="132">2</text>
<text x="120.9" y="135.6">2</text>
<text x="149.3" y="132">PL12USB-DRVVBUS</text>
<text x="149.3" y="135.6">PL13CC-INT</text>
<text x="192" y="132.6">1</text>
<text x="192" y="135.9">14</text>
<text x="224" y="132">PE8</text>
<text x="224" y="135.6">PE9</text>
<text x="231.1" y="135.6">MCSIA-RST-R</text>
<text x="231.1" y="132">MCSIA-STBY-R</text>
<text x="266.7" y="132">1</text>
<text x="266.7" y="135.6">1</text>
<text x="78.2" y="139.1">PG10</text>
<text x="78.2" y="142.7">PG11BT-PCM-CLK</text>
<text x="120.9" y="142.7">3</text>
<text x="224" y="142.7">PE11</text>
<text x="224" y="139.1">PE10</text>
<text x="7.1" y="148">PF0</text>
<text x="14.2" y="148">SDC0-D1</text>
<text x="49.8" y="148">2</text>
<text x="78.2" y="149.8">PG13BT-PCM-DIN</text>
<text x="78.2" y="146.3">PG12BT-PCM-SYNC</text>
<text x="120.9" y="149.8">3</text>
<text x="120.9" y="146.3">3</text>
<text x="224" y="149.8">PE13MCSI-SCK</text>
<text x="224" y="146.3">PE12</text>
<text x="266.7" y="149.8">2</text>
<text x="7.1" y="155.2">PF2</text>
<text x="7.1" y="151.6">PF1</text>
<text x="14.2" y="151.6">SDC0-D0</text>
<text x="14.2" y="155.2">SDC0-CLK</text>
<text x="49.8" y="155.2">2</text>
<text x="49.8" y="151.6">2</text>
<text x="78.2" y="153.4">PG14BT-PCM-DOUT</text>
<text x="120.9" y="153.4">3</text>
<text x="224" y="153.4">PE14MCSI-SDA</text>
<text x="266.7" y="153.4">2</text>
<text x="7.1" y="158.7">PF3</text>
<text x="14.2" y="158.7">SDC0-CMD</text>
<text x="49.8" y="158.7">2</text>
<text x="58.7" y="158.7">CARD</text>
<text x="224" y="156.9">PE15MCSI-MCLK</text>
<text x="266.7" y="156.9">2</text>
<text x="7.1" y="165.8">PF5</text>
<text x="7.1" y="162.3">PF4</text>
<text x="14.2" y="165.8">SDC0-D2</text>
<text x="14.2" y="162.3">SDC0-D3</text>
<text x="49.8" y="165.8">2</text>
<text x="49.8" y="162.3">2</text>
<text x="78.2" y="167.6">PM1</text>
<text x="78.2" y="164">PM0</text>
<text x="85.3" y="164">WL-WAKE-AP</text>
<text x="85.3" y="167.6">WL-REG-ON</text>
<text x="120.9" y="167.6">1</text>
<text x="120.9" y="164">0</text>
<text x="7.1" y="169.4">PF6</text>
<text x="14.2" y="169.4">SDC0-DET</text>
<text x="49.8" y="169.4">0</text>
<text x="78.2" y="171.2">PM2</text>
<text x="85.3" y="171.2">BT-RESETN</text>
<text x="120.9" y="171.2">1</text>
<text x="128" y="172.9">WIFI/BT</text>
<text x="78.2" y="174.7">PM3</text>
<text x="78.2" y="178.3">PM4</text>
<text x="85.3" y="178.3">BT-WAKE-AP</text>
<text x="85.3" y="174.7">AP-WAKE-BT</text>
<text x="120.9" y="174.7">1</text>
<text x="120.9" y="178.3">0</text>
<text x="78.2" y="181.8">PM5</text>
<text x="85.3" y="181.8">WL-DIS-N</text>
<text x="120.9" y="181.8">1</text>
</g>
<g font-size="2.3">
<text x="242.3" y="197.5">A527-STD-AXP717C-LPDDR4-4X-32X1</text>
<text x="242.3" y="202.8">05 GPIO ASSIGNMENT</text>
</g>
<g font-size="1.6">
<text x="228.1" y="195.1">Design Name</text>
<text x="228.1" y="200.4">Size</text>
<text x="229.9" y="202.2">A3</text>
<text x="235.3" y="200.4">Page Name</text>
<text x="285" y="200.4">Rev</text>
<text x="228.1" y="205.7">Date:</text>
<text x="237.4" y="205.7">Wednesday, May 08, 2024</text>
<text x="263.7" y="205.7">Sheet</text>
<text x="272.6" y="205.7">5</text>
<text x="277.9" y="205.7">of</text>
<text x="283.3" y="205.7">27</text>
</g>
<g font-size="1.3">
<text x="30.8" y="1.3">5</text>
<text x="88.8" y="1.3">4</text>
<text x="146.9" y="1.3">3</text>
<text x="205" y="1.3">2</text>
<text x="263.1" y="1.3">1</text>
<text x=".5" y="28.4">D</text>
<text x="292.6" y="28.4">D</text>
<text x=".5" y="79.5">C</text>
<text x="292.6" y="79.5">C</text>
<text x=".5" y="130.6">B</text>
<text x="292.6" y="130.6">B</text>
<text x=".5" y="181.7">A</text>
<text x="292.6" y="181.7">A</text>
<text x="30.8" y="207.4">5</text>
<text x="88.8" y="207.4">4</text>
<text x="146.9" y="207.4">3</text>
<text x="205" y="207.4">2</text>
<text x="263.1" y="207.4">1</text>
</g>
</svg>
